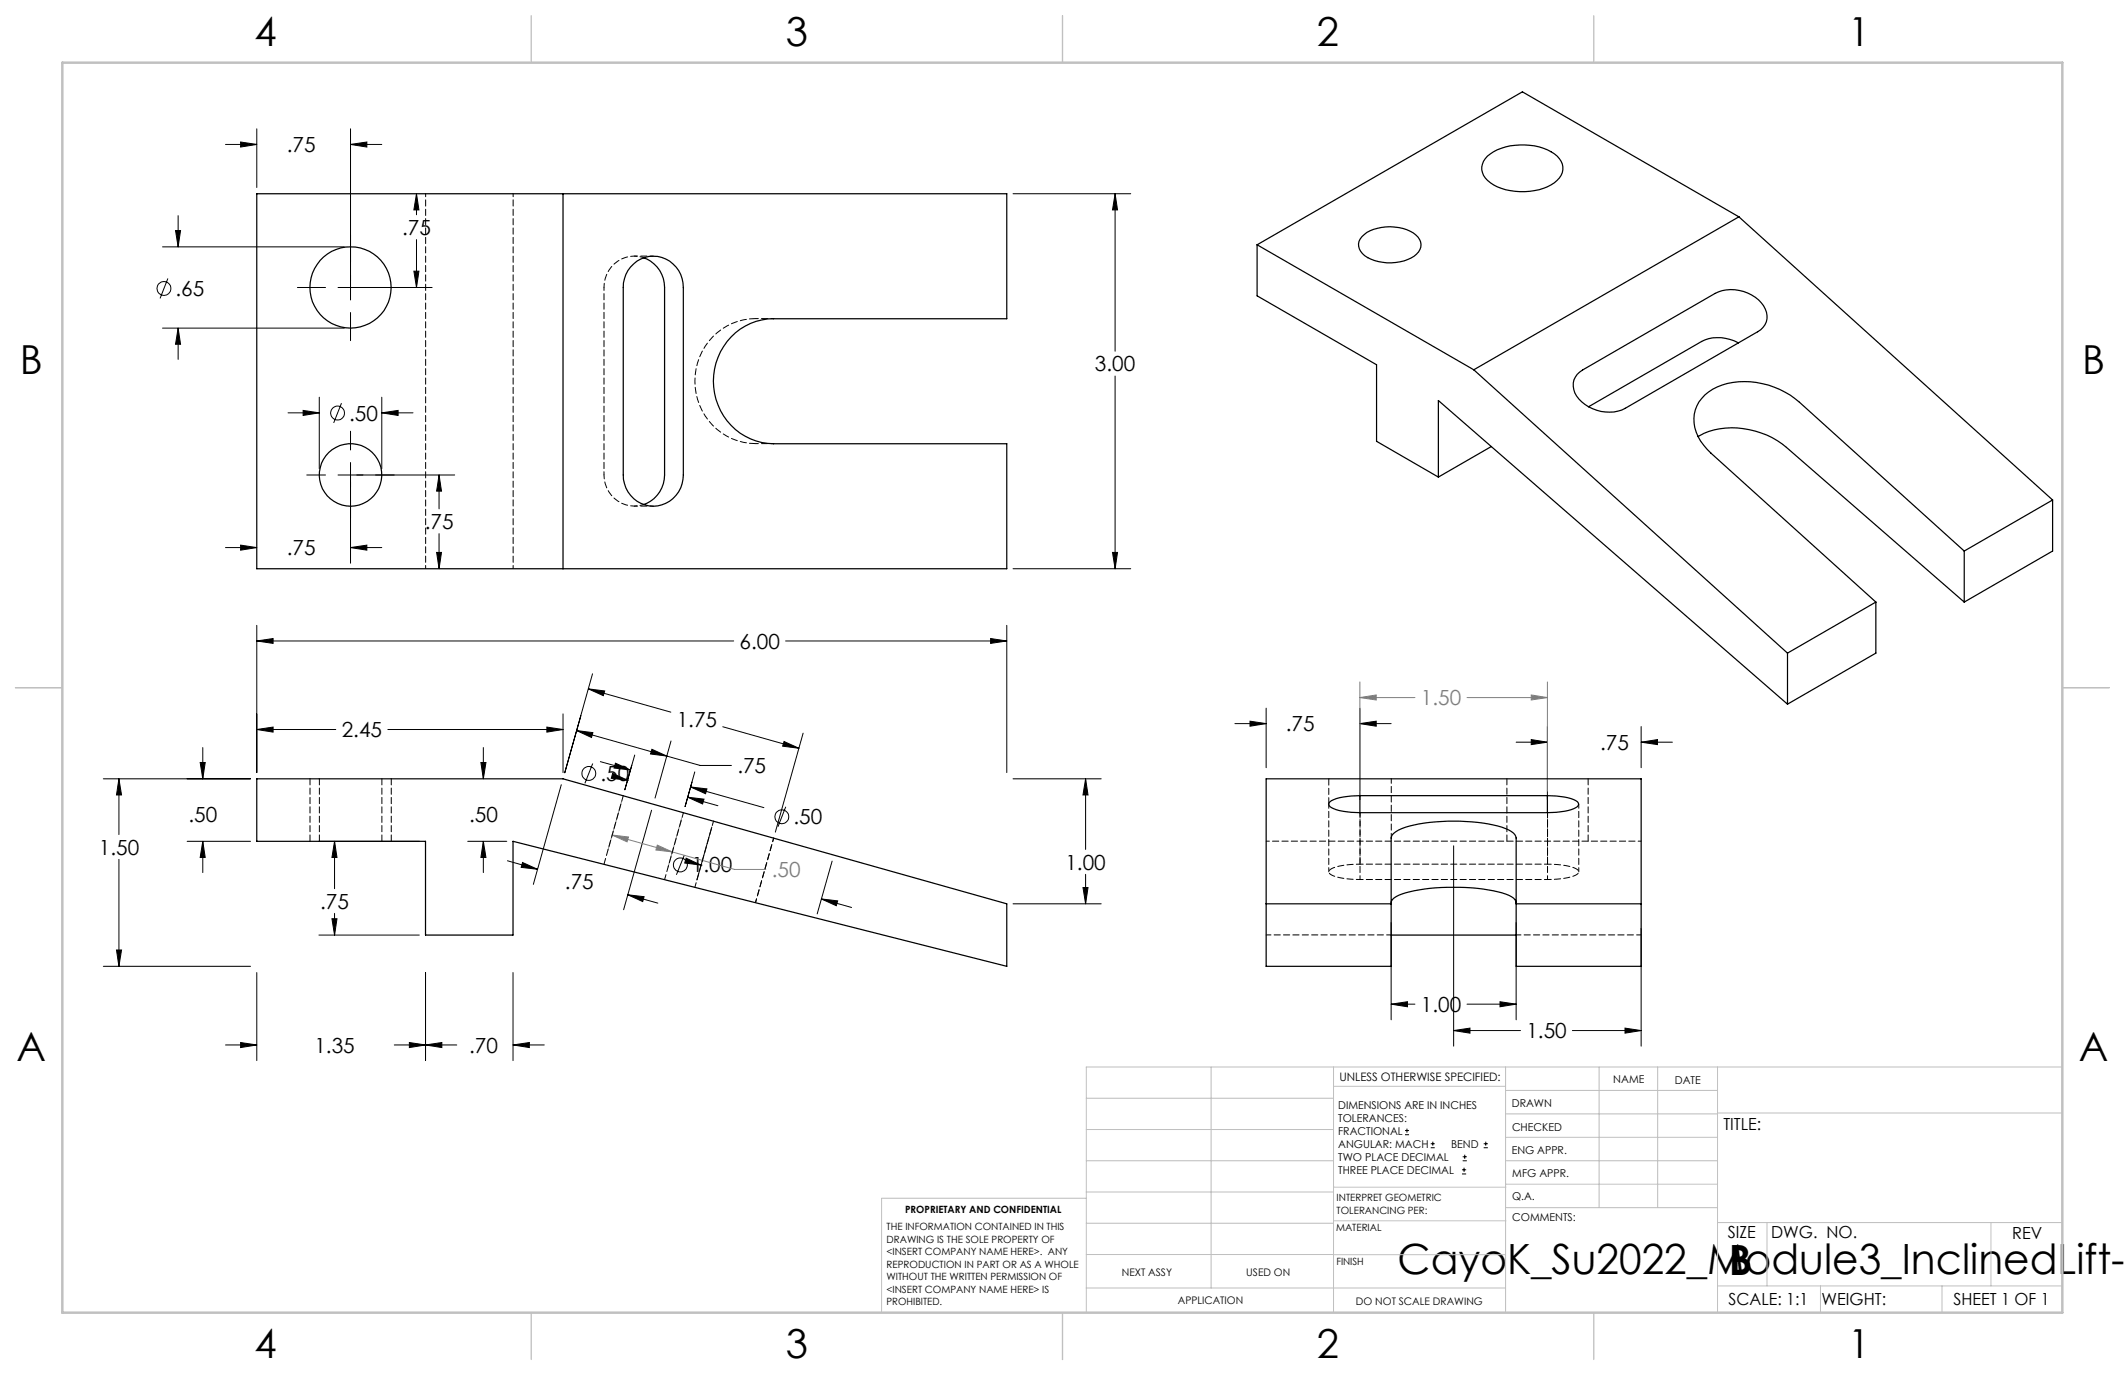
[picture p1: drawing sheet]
<svg xmlns="http://www.w3.org/2000/svg" width="432mm" height="279mm" viewBox="0 0 432 279" stroke-linecap="round" stroke-linejoin="round" font-family="sans-serif">
<g fill="none" stroke="#000" stroke-width=".2">
<path d="M45.8 29.4h6.4M48.9 28.9l3.3 .5-3.3 .5zM52.2 26.2v11.9M71.2 29.4l3.3-.5v1zM71.2 26.2v34.8M71.2 29.4h6.4M84.6 39.4l.5 3.3h-1zM84.6 39.4v4.2M205.8 39.4h24M226.6 39.4l.5 3.3h-1zM226.6 39.4v32M33 50.2h37"/>
<path d="M34.1 56.6l-1.6 4M35.7 46.8h1l-.5 3.4zM36.2 43.8v6.4M60.4 58.4h5.7M68.7 58.4h19.1M84.1 55.1h1l-.5 3.3zM84.6 48.7v9.7M33 66.7h37M36.2 66.7l.5 3.3h-1zM36.2 66.7v6.3M71.2 63.5v5.7M226.6 76.4v39.2"/>
<path d="M58.5 83.9h6.4M61.6 83.4l3.3 .5-3.3 .5zM62.3 96.5h3.8M64.9 80.7v14.5M68.7 96.5h23.7M69.4 81.9l-1.6 4M71.2 87.6v3.8M71.2 94v20.4M77.6 83.9l3.3-.5v1zM77.6 80.7v14.5M77.6 83.9h6.3M89.2 96.5l.5 3.3h-1z"/>
<path d="M89.2 96.5v6.9M45.8 111.3h6.4M48.9 110.8l3.3 .5-3.3 .5zM71.2 111.3l3.3-.5v1zM71.2 111.3h6.4M88.7 112.3h1l-.5 3.3zM89.2 108.4v7.2M205.8 115.6h24M226.1 112.3h1l-.5 3.3zM52.2 130.2l3.3-.4v.9zM52.2 127.1v29.9M52.2 130.2h96.9"/>
<path d="M119.6 140l3.3 .4-.3 1zM119.6 140l16.7 4.7M120.4 136.9l-5.6 20.1 3.2-11.6M159.6 130.2h45M201.3 129.8l3.3 .4-3.3 .5zM204.6 127.1v29.9M21 158.3h29.9M24.2 158.3l.5 3.2h-1zM24.2 158.3v11.3M40.7 154.9h1l-.5 3.4zM41.2 151.9v6.4M52.2 148.2l3.3-.5v1.1z"/>
<path d="M52.2 148.2h16M78.8 148.2h35.6M97.7 154.9h1l-.5 3.4zM98.2 151.9v6.4M111.1 147.7l3.3 .5-3.3 .6zM114.1 159.5l-5.7 20.2M114.4 145.1v11.9M117.2 148.4l3.3 .5-.3 1zM117.2 148.4l25.1 7.1h6.3M120.4 155.2l-1.5 4M122 154.8l6.1 1.7M124.5 157.2l3 1.3-3.3-.3z"/>
<path d="M125.1 155.1l3 1.4-3.3-.4zM127.5 158.5h.1M129 153.4l-2 7.1M132.5 152.3l3 1.3-3.3-.4zM136.3 150.6l-3.2 11.6M140.3 159.9l3.4 .4-.3 1zM140.3 159.9l14.9 4.2M141.2 156.8l-2 7.1 1.4-5M146.9 147.7l15.4 4.3M159.3 150.7l3 1.3-3.3-.4zM163.2 149l-5.6 20.1M205.8 158.3h18"/>
<path d="M220.6 158.3l.5 3.2h-1zM220.6 158.3v14.3M250.9 147h6.4M254 146.5l3.3 .5-3.3 .6zM257.3 143.9v12.1M276.3 147l3.3-.5v1.1zM276.3 143.9v18.6M276.3 147h6.4M308.1 150.8h6.3M311.1 150.3l3.3 .5-3.3 .5zM314.4 147.6v14.9M333.5 150.8l3.3-.5v1z"/>
<path d="M333.5 147.6v8.4M333.5 150.8h6.3M24.2 174.6v21.8M38 171h12.9M41.2 171l.5 3.2h-1zM41.2 171v6.3M64.8 171h20.4M68 171l.5 3.2h-1zM68 171v9.6M95 171h8M98.2 171l.5 3.2h-1zM98.2 171v6.3"/>
<path d="M103.1 174.9l6.1 1.7M106.2 175.3l3 1.3-3.3-.4zM132.4 164.6l-5.7 20.3M139.1 173.7l-1.7 4.1M139.4 174.4l3.1 1.4-3.4-.4zM139.7 162l3.4 .4-.3 1zM139.7 162l6.2 1.7M142.5 175.8h.1M144.6 168.1l-3 10.7M159.7 163.9l-1.6 4.1M169.1 175l-3 10.7M220.6 177.7v6"/>
<path d="M295.4 171.9v40.7M21 196.4h29.9M23.7 193h1l-.5 3.4zM52.2 197.6v17.9M64.8 190h20.4M67.5 186.7h1l-.5 3.3zM68 185.6v4.4M86.5 197.6v17.9M104.2 197.6v17.9M127.6 181.8l3.3 .4-.3 1zM127.6 181.8l6.1 1.7M166.9 182.7l3.3 .4-.3 .9z"/>
<path d="M166.9 182.7l6.1 1.7M205.8 183.7h18M220.1 180.3h1l-.5 3.4zM282.7 187.5v19.7M308.1 187.5v19.7M333.5 188.7v23.9M45.8 212.3h6.4M48.9 211.8l3.3 .5-3.3 .6zM80.1 212.3h12.7M83.2 211.8l3.3 .5-3.3 .6zM86.5 212.3l3.3-.5v1.1zM104.2 212.3l3.4-.5v1.1z"/>
<path d="M104.2 212.3h6.4M282.7 204l3.3-.4v1zM282.7 204h4.8M295.4 209.4l3.3-.5v1zM295.4 209.4h13.6M298.1 204h10M304.8 203.6l3.3 .4-3.3 .6zM319.5 209.4h14M330.2 208.9l3.3 .5-3.3 .5zM285.5 230.6h.8M285.5 229.7h.8M285.9 229.3v.9"/>
<path d="M290.7 233.2h.8M290.7 232.4h.8M291.1 232v.8M297.1 238.5h.8M297.1 237.7h.8M297.2 235.9h.9M297.2 235.1h.9M297.5 237.3v.8M297.6 234.6v.9M301.5 233.2h.8M301.5 232.4h.8M301.9 232v.8"/>
<circle cx="33.3" cy="58.6" r="1.4"/>
<circle cx="68.6" cy="83.9" r="1.4"/>
<circle cx="119.7" cy="157.2" r="1.41"/>
<circle cx="138.2" cy="175.7" r="1.42"/>
<circle cx="158.9" cy="166" r="1.4"/>
</g>
<path d="M276.3 138.6v22.2M314.4 138.6v22.2M276.3 141.7h11.2M276.3 141.7l3.3-.5v1zM298.1 141.7h16.3M311.2 141.2l3.2 .5-3.2 .5zM124.4 169.7l12.2 3.4M124.4 169.7l3.3 .4-.3 1zM126.3 162.9l-2.8 9.8M133.6 171.7l3 1.4-3.3-.4zM136.6 173.1l12.7 3.6h6.3M138.5 166.3l-2.8 9.9" fill="none" stroke="#808080" stroke-width=".2"/>
<g fill="none" stroke="#c0c0c0" stroke-width=".2">
<path d="M246.1 216.8v44.9M271 216.8v49.9M305.9 216.8v49.9M324.9 216.8v28.6M336.8 216.8v28.6M349 216.8v49.9M419.1 216.8h-198.4v49.9M220.7 235.9h50.3M220.7 229.5h50.3M220.7 223.2h50.3M271 220.7h34.9M305.9 231.1h43.1"/>
<path d="M305.9 226.3h43.1M305.9 221.6h43.1M305.9 235.9h43.1M349 226.2h70.1M220.7 248.6h50.3M220.7 242.2h50.3M220.7 254.9h50.3M220.7 243.5h-41.6v23.2M271 255h34.9M271 248.1h35M271 241.2h35M305.9 240.6h43.1"/>
<path d="M306 245.4h43M349 248.4h70.1M359.1 248.4v12.9M404.6 248.4v12.9M220.7 261.7h85.2M349 261.3h70.1M369.9 261.3v5.4M394.6 261.3v5.4"/>
</g>
<path d="M108 3.2v9.5M215.9 3.2v9.5M323.8 3.2v9.5M3.1 139.7h9.6M419.1 139.7h9.5M108 266.7v9.6M215.9 266.7v9.6M323.8 266.7v9.6" fill="none" stroke="#c0c0c0" stroke-width=".25"/>
<path d="M12.7 12.7h406.4v254h-406.4z" fill="none" stroke="#c0c0c0" stroke-width=".5"/>
<path d="M52.2 130.2l3.3-.4v.9zM201.3 129.8l3.3 .4-3.3 .5zM24.2 158.3l.5 3.2h-1zM23.7 193h1l-.5 3.4zM40.7 154.9h1l-.5 3.4zM41.2 171l.5 3.2h-1zM86.5 212.3l3.3-.5v1.1zM48.9 211.8l3.3 .5-3.3 .6zM68 171l.5 3.2h-1zM67.5 186.7h1l-.5 3.3zM83.2 211.8l3.3 .5-3.3 .6zM104.2 212.3l3.4-.5v1.1zM98.2 171l.5 3.2h-1zM97.7 154.9h1l-.5 3.4zM111.1 147.7l3.3 .5-3.3 .6zM52.2 148.2l3.3-.5v1.1zM220.6 158.3l.5 3.2h-1zM220.1 180.3h1l-.5 3.4zM139.7 162l3.4 .4-.3 1zM124.5 157.2l3 1.3-3.3-.3zM125.1 155.1l3 1.4-3.3-.4zM140.3 159.9l3.4 .4-.3 1zM127.6 181.8l3.3 .4-.3 1zM106.2 175.3l3 1.3-3.3-.4zM132.5 152.3l3 1.3-3.3-.4zM117.2 148.4l3.3 .5-.3 1zM166.9 182.7l3.3 .4-.3 .9zM139.4 174.4l3.1 1.4-3.4-.4zM159.3 150.7l3 1.3-3.3-.4zM119.6 140l3.3 .4-.3 1zM226.6 39.4l.5 3.3h-1zM226.1 112.3h1l-.5 3.3zM61.6 83.4l3.3 .5-3.3 .5zM77.6 83.9l3.3-.5v1zM89.2 96.5l.5 3.3h-1zM88.7 112.3h1l-.5 3.3zM71.2 111.3l3.3-.5v1zM48.9 110.8l3.3 .5-3.3 .5zM36.2 66.7l.5 3.3h-1zM35.7 46.8h1l-.5 3.4zM71.2 29.4l3.3-.5v1zM48.9 28.9l3.3 .5-3.3 .5zM84.1 55.1h1l-.5 3.3zM84.6 39.4l.5 3.3h-1zM276.3 147l3.3-.5v1.1zM254 146.5l3.3 .5-3.3 .6zM311.1 150.3l3.3 .5-3.3 .5zM333.5 150.8l3.3-.5v1zM295.4 209.4l3.3-.5v1zM330.2 208.9l3.3 .5-3.3 .5zM304.8 203.6l3.3 .4-3.3 .6zM282.7 204l3.3-.4v1z" fill="#000"/>
<path d="M124.4 169.7l3.3 .4-.3 1zM133.6 171.7l3 1.4-3.3-.4zM276.3 141.7l3.3-.5v1zM311.2 141.2l3.2 .5-3.2 .5z" fill="#808080"/>
<g fill="none" stroke="#000" stroke-width=".25">
<path d="M52.2 39.4h152.4v25.4h-47.4a12.7 12.7 0 0 0-10.8 18.6 12.2 12.2 0 0 0 10.8 6.8h47.4v25.4h-152.4zM114.4 39.4v76.2M302.3 31.7a12 12 0 0 1 11.3-1.6 5.9 5.9 0 0 1 3.9 3.2 3.7 3.7 0 0 1-2.3 4.3 12.7 12.7 0 0 1-12.3-.5 3.3 3.3 0 0 1-.6-5.4zM128.8 53.6a6.1 6.1 0 0 1 6.6-.9 6.1 6.1 0 0 1 3.5 5.7v38.1a6.1 6.1 0 0 1-6.1 6.4 6.1 6.1 0 0 1-6.2-6.4v-38.1a6.2 6.2 0 0 1 2.2-4.8zM130.8 52.4a6.4 6.4 0 0 1 4.2 6v38.1a6.3 6.3 0 0 1-4.2 6M255.4 49.7v10.4l24.3 14v15.6l12.6 7.2M255.4 49.7l44.1 25.4M276.8 48.1a7.9 7.9 0 0 1 6.6-2 6.3 6.3 0 0 1 5.1 2.6 2.77 2.77 0 0 1-1.8 3.7 9.7 9.7 0 0 1-9.4-.4 2.5 2.5 0 0 1-.5-3.9zM353.3 44.1l-53.8 31M353.3 44.1l63.8 57.5M353.3 44.1l-43.9-25.4-54 31M299.5 75.1l63.7 57.6"/>
<path d="M320.5 76.1l1.1-.9 26.9-15.6a7.9 7.9 0 0 1 10.2 3.2 3.4 3.4 0 0 1-1.5 4.6l-27 15.6a8 8 0 0 1-10.2-3.2 3.4 3.4 0 0 1 .5-3.7zM353.3 69.7a8.1 8.1 0 0 0-7.5-.3l-23 13.3M292.3 96.9v-15.5l70.9 61.7M303 90.7l-10.7 6.2M345.1 88.7a16 16 0 0 1 16 .8l1.9 1.4 36.1 31.4M399.1 112l-33.4-30.3a16.6 16.6 0 0 0-16.8-3.1 7.2 7.2 0 0 0-2.7 11.9l1.5 1.6 33.5 30.2M399.1 112v10.3M417.1 101.6l-18 10.4M417.1 101.6v10.4l-18 10.3M363.2 132.7v10.4M381.2 122.3l-18 10.4M381.2 122.3v10.4l-18 10.4"/>
<path d="M52.2 158.3h62.2l90.2 25.4v12.7l-100.4-25.4v19h-17.7v-19h-34.3zM257.3 158.3h76.2v38.1h-25.4v-26.1a2.7 2.7 0 0 0-2.1-1.9 37.9 37.9 0 0 0-20.4-.3l-1.4 .6a2.48 2.48 0 0 0-1.5 1.6v26.1h-25.4zM276.3 161.7a11.9 11.9 0 0 0-6 1.2 .66 .66 0 0 0-.3 .7 .66 .66 0 0 0 .5 .5 13.4 13.4 0 0 0 5.8 1M276.3 161.7h38.1M276.3 165.1h38.1M276.3 161.7v3.4M314.4 161.7a11.9 11.9 0 0 1 6.1 1.2 .68 .68 0 0 1 .3 .7 .68 .68 0 0 1-.6 .5 13.1 13.1 0 0 1-5.8 1M314.4 161.7v3.4M257.3 183.7h25.4M282.7 183.4a2.65 2.65 0 0 1 2.1-1.7 41.3 41.3 0 0 1 21.2 0 2.51 2.51 0 0 1 2.1 1.7M282.7 190h25.4M308.1 183.7h25.4"/>
<circle cx="71.2" cy="58.4" r="8.2"/>
<circle cx="71.2" cy="96.5" r="6.4"/>
</g>
<path d="M135 178.7l3.9-13.6M276.4 175.6v-10.5M314.5 175.6v-10.5" fill="none" stroke="#000" stroke-width=".2" stroke-dasharray="1.3 .6" stroke-dashoffset=".2"/>
<path d="M122.7 175.6l4-13.9" fill="none" stroke="#000" stroke-width=".2" stroke-dasharray="1.3 .6" stroke-dashoffset=".1"/>
<path d="M130.8 52.4a6.2 6.2 0 0 0-8.1 6M122.7 96.5a6.2 6.2 0 0 0 8.1 6M276.4 178.7v-13.6M276.4 175.6a12.8 12.8 0 0 0-6.1 1.1 .5 .5 0 0 0 0 .9 11.5 11.5 0 0 0 6.1 1.1M314.5 178.7v-13.6M314.5 178.7a12.8 12.8 0 0 0 6-1.1 .5 .5 0 0 0 0-.9 11.5 11.5 0 0 0-6-1.1M153.5 183.4l3.7-13.1" fill="none" stroke="#000" stroke-width=".2" stroke-dasharray="1.3 .6" stroke-dashoffset=".5"/>
<path d="M153.5 64.7a12.8 12.8 0 0 0-12 9.8 12.8 12.8 0 0 0 6.2 14.1 12 12 0 0 0 5.8 1.5M63 158.2v12.7M64.9 158.2v12.7M270 158.2v5.2M306.2 158.2v12.7M77.6 170.9v-12.7M79.5 170.9v-12.7M322.7 170.9v-12.7" fill="none" stroke="#000" stroke-width=".2" stroke-dasharray="1.3 .6"/>
<path d="M145 166.8l-3.8 13.5M282.7 170.3v-12.1M282.7 190h-25.4M333.5 190h-25.4" fill="none" stroke="#000" stroke-width=".2" stroke-dasharray="1.3 .6" stroke-dashoffset=".3"/>
<path d="M153.5 64.7h3.7M153.5 90.1h3.7" fill="none" stroke="#000" stroke-width=".2" stroke-dasharray="1.3 .6" stroke-dashoffset=".7"/>
<path d="M86.5 39.3v76.2M104.3 39.3v76.2M122.7 58.4v38.1M132.8 52h-3.9M128.9 102.8h3.9M314.5 178.7h-38.1M314.5 175.6h-38.1M333.5 170.9h-76.2" fill="none" stroke="#000" stroke-width=".2" stroke-dasharray="1.3 .6" stroke-dashoffset=".6"/>
<path d="M270 163.4v13.8M320.8 177.2v-13.8" fill="none" stroke="#000" stroke-width=".2" stroke-dasharray="1.3 .6" stroke-dashoffset=".4"/>
<g font-size="8.5">
<text x="284" y="258.9">CayoK_Su2022_Module3_InclinedLift-a</text>
<text x="351.3" y="259">B</text>
</g>
<g font-size="8.1">
<text x="51.7" y="9.3">4</text>
<text x="159.7" y="9.3">3</text>
<text x="267.6" y="9.3">2</text>
<text x="375.6" y="9.3">1</text>
<text x="4" y="76">B</text>
<text x="423.1" y="76">B</text>
<text x="3.3" y="215.7">A</text>
<text x="422.4" y="215.7">A</text>
<text x="51.7" y="276">4</text>
<text x="159.7" y="276">3</text>
<text x="267.6" y="276">2</text>
<text x="375.6" y="276">1</text>
</g>
<g font-size="4.2">
<text x="58.3" y="30.9">.75</text>
<text x="81.7" y="47.8">.75</text>
<text x="35.7" y="60.2">.65</text>
<text x="222.5" y="75.5">3.00</text>
<text x="70.9" y="85.5">.50</text>
<text x="86.3" y="107.5">.75</text>
<text x="58.3" y="112.9">.75</text>
<text x="150.3" y="131.8">6.00</text>
<text x="69.4" y="149.8">2.45</text>
<text x="137.5" y="147.8">1.75</text>
<text x="261.3" y="148.6">.75</text>
<text x="325.1" y="152.4">.75</text>
<text x="122" y="158.7">.50</text>
<text x="149.8" y="157.1">.75</text>
<text x="38.3" y="167">.50</text>
<text x="95.3" y="167">.50</text>
<text x="161.2" y="167.5">.50</text>
<text x="20.1" y="173.7">1.50</text>
<text x="140.6" y="177.3">1.00</text>
<text x="216.5" y="176.7">1.00</text>
<text x="65.1" y="184.7">.75</text>
<text x="114.8" y="180.6">.75</text>
<text x="288.7" y="205.6">1.00</text>
<text x="63.9" y="213.9">1.35</text>
<text x="95.3" y="213.9">.70</text>
<text x="310.2" y="211">1.50</text>
</g>
<g font-size="4.2" fill="#808080">
<text x="288.7" y="143.3">1.50</text>
<text x="156.8" y="178.3">.50</text>
</g>
<g font-size="3.4">
<text x="350.2" y="229.5">TITLE:</text>
<text x="351.1" y="251.6">SIZE</text>
<text x="359.9" y="251.6">DWG. NO.</text>
<text x="408.9" y="251.7">REV</text>
<text x="351.2" y="265.2">SCALE: 1:1</text>
<text x="370.1" y="265.3">WEIGHT:</text>
<text x="396.9" y="265.2">SHEET 1 OF 1</text>
</g>
<text font-size="2.4" x="272.2" y="219.7">UNLESS OTHERWISE SPECIFIED:</text>
<g font-size="2.2">
<text x="327.8" y="220.1">NAME</text>
<text x="340.3" y="220.2">DATE</text>
<text x="271.9" y="225.3">DIMENSIONS ARE IN INCHES</text>
<text x="271.9" y="227.9">TOLERANCES:</text>
<text x="307.2" y="224.9">DRAWN</text>
<text x="271.9" y="230.6">FRACTIONAL</text>
<text x="271.9" y="233.2">ANGULAR: MACH</text>
<text x="294.9" y="233.2">BEND</text>
<text x="307.3" y="229.8">CHECKED</text>
<text x="271.9" y="235.9">TWO PLACE DECIMAL</text>
<text x="271.9" y="238.5">THREE PLACE DECIMAL</text>
<text x="307.2" y="234.5">ENG APPR.</text>
<text x="307.3" y="239.2">MFG APPR.</text>
<text x="307.3" y="243.9">Q.A.</text>
<text x="307.3" y="248.1">COMMENTS:</text>
</g>
<g font-size="2.1">
<text x="227.9" y="259.2">NEXT ASSY</text>
<text x="253.3" y="259.2">USED ON</text>
<text x="239.3" y="265">APPLICATION</text>
<text x="275.5" y="265.1">DO NOT SCALE DRAWING</text>
</g>
<g font-size="2">
<text x="271.6" y="244.1">INTERPRET GEOMETRIC</text>
<text x="180.2" y="250">THE INFORMATION CONTAINED IN THIS</text>
<text x="183.9" y="246.4">PROPRIETARY AND CONFIDENTIAL</text>
<text x="271.5" y="250.2">MATERIAL</text>
<text x="271.6" y="246.6">TOLERANCING PER:</text>
<text x="180.2" y="252.5">DRAWING IS THE SOLE PROPERTY OF</text>
<text x="180.2" y="255.1">&lt;INSERT COMPANY NAME HERE&gt;. ANY</text>
<text x="180.2" y="257.6">REPRODUCTION IN PART OR AS A WHOLE</text>
<text x="271.5" y="257">FINISH</text>
<text x="180.2" y="260.1">WITHOUT THE WRITTEN PERMISSION OF</text>
<text x="180.2" y="262.6">&lt;INSERT COMPANY NAME HERE&gt; IS</text>
<text x="180.2" y="265.2">PROHIBITED.</text>
</g>
</svg>
